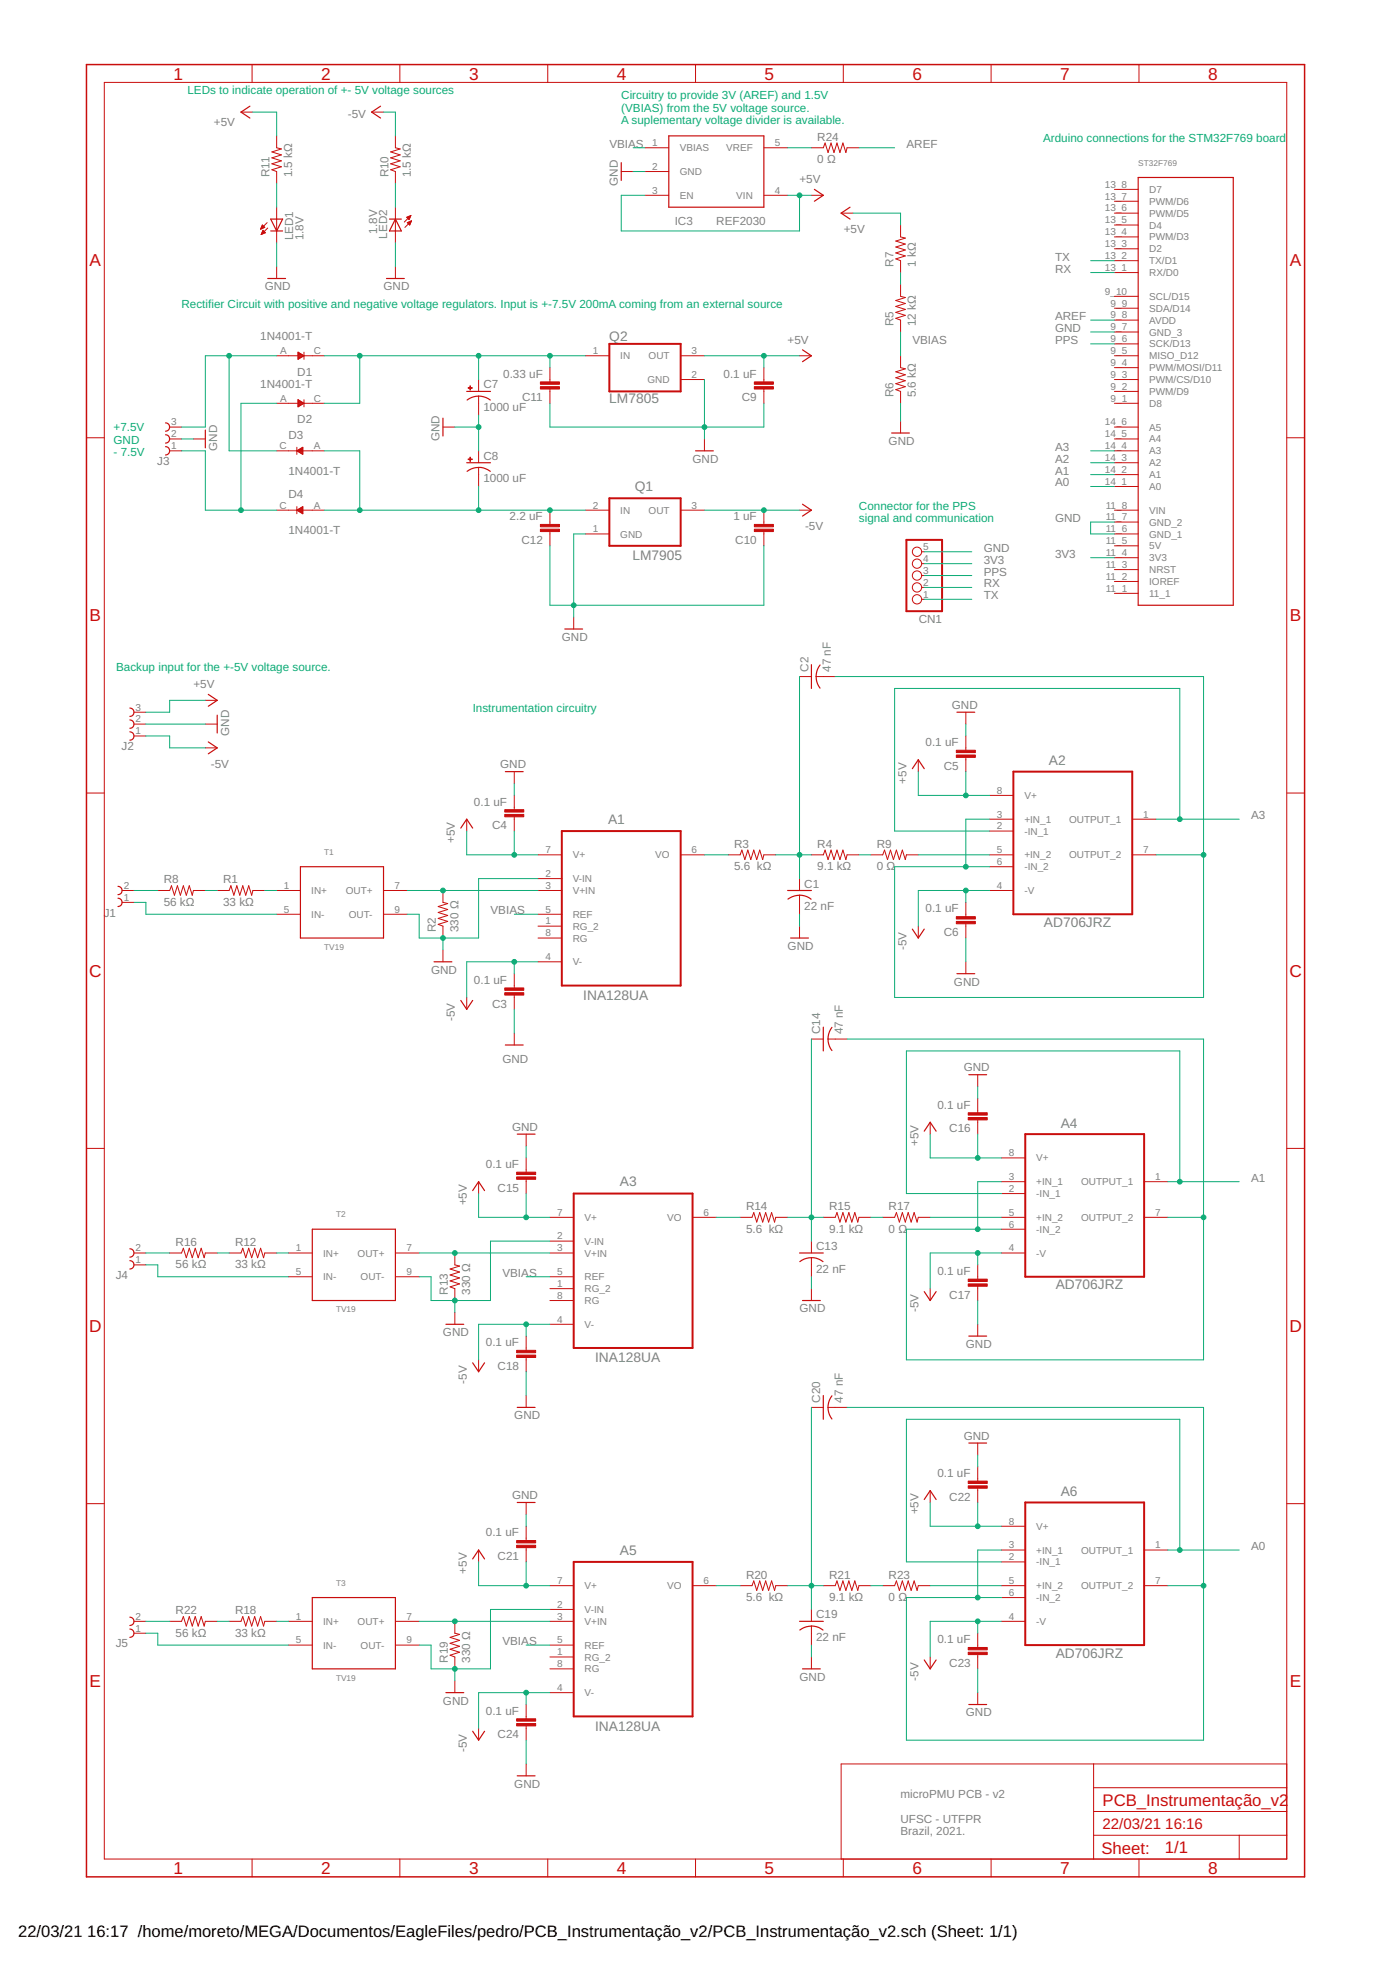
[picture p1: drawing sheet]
<svg xmlns="http://www.w3.org/2000/svg" width="297mm" height="420mm" viewBox="0 0 297 420" stroke-linecap="round" stroke-linejoin="round" font-family="sans-serif">
<g fill="none" stroke="#c90d0c" stroke-width=".21">
<path d="M22.3 17.6h252.7v379.7h-252.7zM53.9 13.8v3.8M85.4 13.8v3.8M117.1 13.8v3.8M148.6 13.8v3.8M180.2 13.8v3.8M211.8 13.8v3.8M243.4 13.8v3.8M51.5 24h2.5M59.1 29v2.6l1 .2-2 .7 2 .6-2 .6 2 .7-2 .6 2 .6-2 .7 1 .4v2.5M79.4 24h2.6M84.5 29v2.6l1 .2-2 .7 2 .6-2 .6 2 .7-2 .6 2 .6-2 .7 1 .4v2.5"/>
<path d="M132.8 36.7h2.5M137.8 31.6h5.1M137.8 36.7h5.1M163.2 31.6h5.1M173.4 31.6h2.5l.4-1 .7 2 .6-2 .6 2 .7-2 .6 2 .6-2 .7 2 .2-1h2.6M55.7 48.9h.2M55.8 48.8h.4M55.8 48.6h.7M55.8 50.1h.1M55.9 48.5h.6M55.9 50h.3M55.9 48.4h.5"/>
<path d="M55.9 49.8h.6M56 48.3h.3M56 49.7h.7M56 48.2h.1M56 49.6h.6M56.1 48.1l.5 .5-.9 .4zM56.1 49.5h.4M56.1 49.4h.2M56.2 49.2h.1M56.2 49.2l-.4 .9M56.2 49.2l.5 .5M56.7 49.7l-.9 .4"/>
<path d="M57.1 47.6l-1.4 1.4M57.2 48.7l-1.4 1.4M59.1 44.3v7.6M59.1 57v2.5M84.5 44.3v7.6M84.5 57v2.5M86.9 46.4l.9-.3-.4 .8zM87 46.5h.6M87 47.6l.9-.4-.4 .9zM87.1 46.6h.5M87.1 47.6h.7M87.1 46.4h.6"/>
<path d="M87.1 47.7h.6M87.2 46.7h.3M87.3 47.8h.4M87.3 46.8h.2M87.4 47.9h.2M87.4 47.4h.4M87.4 46.2h.3M87.5 48h.1M87.7 47.3h.2M87.7 46.1h.1M87.8 46.1l-1.4 1.4M87.9 47.2l-1.4 1.4"/>
<path d="M137.8 41.7h5.1M163.2 41.7h5.1M173.4 41.7h2.5M179.7 45.6h2.6M192.4 48.1v2.5l1.1 .3-2.1 .6 2.1 .7-2.1 .6 2.1 .6-2.1 .7 2.1 .6-2.1 .6 1 .4v2.6M238.1 45.6h5.1M238.1 58.3h5.1M238.1 55.7h5.1M238.1 53.2h5.1M238.1 50.6h5.1M238.1 48.1h5.1M238.1 43h5.1"/>
<path d="M238.1 40.5h5.1M59.1 76h10.2M63.7 75.3l1.3 .7-1.3 .8M63.7 75.3v1.5M63.7 76.8h.1M63.7 76.6h.2M63.7 76.5h.5M63.7 76.4h.6M63.7 76.3h.9M63.7 76.1h1M63.7 75.9h1M63.7 75.8h.9"/>
<path d="M63.7 75.7h.6M63.7 75.5h.5M63.7 75.4h.2M63.7 75.3h.1M65 75.3v1.5M117.5 78.6v3M125.1 76h5.1M145.5 76h5M163.2 78.6v3M170.9 76h2.5M192.4 60.8v2.5l1.1 .3-2.1 .6 2.1 .7-2.1 .6 2.1 .6-2.1 .7 2.1 .6-2.1 .6 1 .4v2.6M192.4 76v2.6l1.1 .2-2.1 .7 2.1 .6-2.1 .6 2.1 .7-2.1 .6 2.1 .6-2.1 .7 1 .4v2.5"/>
<path d="M238.1 76h5.1M238.1 78.6h5.1M238.1 73.5h5.1M238.1 71h5.1M238.1 68.4h5.1M238.1 65.9h5.1M238.1 63.3h5.1M18.5 93.6h3.8M36.3 96.4h2.5M36.3 93.8h2.5M36.3 91.3h2.5M41.3 93.8h2.6"/>
<path d="M59.1 86.2h10.2M59.1 96.4h4.3M63.4 96.4l1.3-.8v1.5zM63.4 95.6v1.5M63.5 96.3h1.2M63.5 96.4h1.2M63.7 85.4l1.3 .8-1.3 .8zM63.7 86.9h.1M63.7 86.8h.3M63.7 86.6h.5M63.7 86.5h.7M63.7 86.4h.9"/>
<path d="M63.7 86.3h1.1M63.7 86h1M63.7 85.9h.8M63.7 85.8h.6M63.7 85.7h.4M63.7 85.6h.2M63.7 85.4h.1M63.7 96.2h1M63.7 96.5h1M63.9 96.1h.8M63.9 96.6h.8M64.1 95.9h.6"/>
<path d="M64.1 96.8h.6M64.3 95.8h.4M64.3 96.9h.4M64.5 95.7h.2M64.5 97h.2M64.7 96.4h4.6M65 85.4v1.6M94.7 91.3h2.5M102.3 81.1v2.6M102.3 84.7v4M102.3 96.4v2.5M102.3 99.9v4.1"/>
<path d="M117.5 83.1v3.1M145.5 81.1h5M150.5 93.8v2.6M163.2 83.1v3.1M192.4 90v2.5M238.1 86.2h5.1M238.1 96.4h5.1M238.1 93.8h5.1M238.1 91.3h5.1M238.1 81.1h5.1M238.1 98.9h5.1M238.1 83.7h5.1"/>
<path d="M275 93.6h3.8M59.1 109h4.3M63.4 109l1.3-.7v1.5M63.4 108.3v1.5M63.4 109l1.3 .8M63.5 109.1h1.2M63.6 108.9h1.1M63.7 109.2h1M63.8 108.8h.9M63.9 109.3h.8M64 108.7h.7M64.1 109.4h.6"/>
<path d="M64.2 108.6h.5M64.3 109.6h.4M64.4 108.5h.3M64.5 109.7h.2M64.6 108.4h.1M64.7 109.8h.1M64.7 109h4.6M117.5 109v3.1M117.5 113.6v3M125.1 109h5.1M125.1 114.1h5.1M145.5 109h5"/>
<path d="M163.2 109v3.1M163.2 113.6v3M170.9 109h2.5M197 117.9h.5M238.1 109h5.1M238.1 114.1h5.1M238.1 119.2h5.1M238.1 116.6h5.1M238.1 111.6h5.1M238.1 104h5.1M238.1 101.4h5.1M122.6 131.9v2.5"/>
<path d="M197 128.1h.5M197 125.5h.5M197 123h.5M197 120.5h.5M238.1 126.8h5.1M238.1 124.3h5.1M238.1 121.7h5.1M28.6 154.7h2.6M28.6 157.3h2.6M28.6 152.2h2.6M43.9 159.8h2.5M43.9 149.7h2.5"/>
<path d="M43.9 154.7h2.5M170.9 144.6h2.5M174.4 144.6h4.1M206.4 152.2v2.5M206.4 157.3v3M18.5 169.5h3.8M99.7 175.1v2.5M109.9 164.9v2.5M109.9 170v3M109.9 174.6v3M196.2 162.4v2.5M206.4 161.9v3"/>
<path d="M211.5 170h5.1M211.5 175.1h5.1M211.5 177.6h5.1M242 175.1h5M275 169.5h3.8M26.1 190.3h2.5M26.1 192.8h2.5M33.7 190.3h2.6l.3-1 .7 2 .6-2 .6 2 .7-2 .6 2 .6-2 .7 2 .2-1h2.6M46.4 190.3h2.6l.3-1 .7 2 .6-2 .6 2 .7-2 .6 2 .6-2 .7 2 .2-1h2.6M59.1 190.3h5.1M59.1 195.4h5.1M82 190.3h5"/>
<path d="M82 195.4h5M94.7 190.3v2.5l1 .3-2.1 .6 2.1 .7-2.1 .6 2.1 .6-2.1 .7 2.1 .6-2.1 .6 1.1 .4v2.6M115 190.3h5.1M115 195.4h5.1M115 182.7h5.1M115 187.8h5.1M115 197.9h5.1M145.5 182.7h5M155.6 182.7h2.6l.3-1 .7 2 .6-2 .6 2 .7-2 .6 2 .6-2 .7 2 .2-1h2.6M170.9 187.8v2.5M170.9 191.3v4.1M170.9 197.9v2.6"/>
<path d="M173.4 182.7h2.5l.4-1 .7 2 .6-2 .6 2 .7-2 .6 2 .6-2 .7 2 .2-1h2.6M186.1 182.7h2.5l.4-1 .7 2 .6-2 .6 2 .7-2 .6 2 .6-2 .7 2 .2-1h2.5M196.2 197.9v2.6M206.4 192.8v3.1M206.4 197.4v3.1M211.5 190.3h5.1M211.5 182.7h5.1M211.5 185.2h5.1M242 182.7h5M94.7 203v2.5M99.7 213.2v2.5M109.9 208.1v3"/>
<path d="M109.9 212.7v3M115 200.5h5.1M115 205.5h5.1M206.4 205.5v2.6M109.9 220.8v2.5M173.4 222.1h2.5M177 222.1h4M198.8 239.8v2.6M208.9 229.7v2.5M208.9 234.8v3M208.9 239.3v3.1M18.5 245.4h3.8"/>
<path d="M102.3 252.5v2.6M112.4 242.4v2.5M112.4 247.5v3M112.4 252v3.1M214 247.5h5.1M214 252.5h5.1M214 255.1h5.1M244.5 252.5h5.1M275 245.4h3.8M28.6 267.8h2.6M28.6 270.3h2.6M36.3 267.8h2.5l.4-1 .6 2 .6-2 .7 2 .6-2 .7 2 .6-2 .6 2 .3-1h2.5"/>
<path d="M49 267.8h2.5l.4-1 .6 2 .6-2 .7 2 .6-2 .7 2 .6-2 .6 2 .3-1h2.5M61.7 267.8h5M61.7 272.9h5M84.5 267.8h5.1M84.5 272.9h5.1M97.2 267.8v2.5l1 .3-2 .6 2 .6-2 .7 2 .6-2 .6 2 .7-2 .6 1 .4v2.5M117.5 267.8h5.1M117.5 272.9h5.1M117.5 260.2h5.1M117.5 265.2h5.1M117.5 275.4h5.1M117.5 277.9h5.1"/>
<path d="M148 260.2h5.1M158.2 260.2h2.5l.4-1.1 .6 2.1 .6-2.1 .7 2.1 .6-2.1 .7 2.1 .6-2.1 .6 2.1 .3-1h2.5M173.4 265.2v2.6M173.4 268.8v4.1M173.4 275.4v2.5M175.9 260.2h2.6l.4-1.1 .6 2.1 .6-2.1 .7 2.1 .6-2.1 .6 2.1 .7-2.1 .6 2.1 .3-1h2.5M188.6 260.2h2.6l.4-1.1 .6 2.1 .6-2.1 .7 2.1 .6-2.1 .6 2.1 .6-2.1 .7 2.1 .2-1h2.6M198.8 275.4v2.5M208.9 270.3v3.1M208.9 274.9v3M214 267.8h5.1M214 260.2h5.1"/>
<path d="M214 262.7h5.1M244.5 260.2h5.1M97.2 280.5v2.5M102.3 290.6v2.6M112.4 285.5v3.1M112.4 290.1v3.1M112.4 298.2v2.6M117.5 283h5.1M208.9 283v2.5M173.4 300.8h2.5M177 300.8h4M198.8 318.6v2.5"/>
<path d="M208.9 308.4v2.5M208.9 313.5v3M208.9 318.1v3M18.5 321.4h3.8M102.3 331.3v2.5M112.4 321.1v2.5M112.4 326.2v3M112.4 330.8v3M117.5 338.9h5.1M148 338.9h5.1M158.2 338.9h2.5l.4-1 .6 2 .6-2 .7 2 .6-2 .7 2 .6-2 .6 2 .3-1h2.5M175.9 338.9h2.6l.4-1 .6 2 .6-2 .7 2 .6-2 .6 2 .7-2 .6 2 .3-1h2.5"/>
<path d="M188.6 338.9h2.6l.4-1 .6 2 .6-2 .7 2 .6-2 .6 2 .6-2 .7 2 .2-1h2.6M214 338.9h5.1M214 326.2h5.1M214 331.3h5.1M214 333.8h5.1M244.5 338.9h5.1M244.5 331.3h5.1M275 321.4h3.8M28.6 346.5h2.6M28.6 349h2.6M36.3 346.5h2.5l.4-1 .6 2 .6-2 .7 2 .6-2 .7 2 .6-2 .6 2 .3-1h2.5M49 346.5h2.5l.4-1 .6 2 .6-2 .7 2 .6-2 .7 2 .6-2 .6 2 .3-1h2.5"/>
<path d="M61.7 346.5h5M61.7 351.6h5M84.5 346.5h5.1M84.5 351.6h5.1M97.2 346.5v2.5l1 .3-2 .6 2 .7-2 .6 2 .6-2 .7 2 .6-2 .6 1 .4v2.6M97.2 359.2v2.5M117.5 346.5h5.1M117.5 351.6h5.1M117.5 344h5.1M117.5 354.1h5.1M117.5 356.7h5.1M173.4 344v2.5"/>
<path d="M173.4 347.5v4.1M173.4 354.1v2.6M198.8 354.1v2.6M208.9 349v3.1M208.9 353.6v3.1M214 346.5h5.1M214 341.4h5.1M102.3 369.4v2.5M112.4 364.3v3M112.4 368.9v3M112.4 377v2.5M117.5 361.7h5.1"/>
<path d="M208.9 361.7v2.6M233.7 377v20.3M275 377h-95.3v20.3M53.9 397.3v3.8M85.4 397.3v3.8M117.1 397.3v3.8M148.6 397.3v3.8M180.2 397.3v3.8M211.8 397.3v3.8M233.7 392.2h41.3M233.7 387.1h41.3M233.7 382.1h41.3"/>
<path d="M243.4 397.3v3.8M264.8 392.2v5.1"/>
<circle cx="196" cy="117.9" r=".99"/>
<circle cx="196" cy="120.5" r=".99"/>
<circle cx="196" cy="125.5" r=".99"/>
<circle cx="196" cy="123" r=".99"/>
<circle cx="196" cy="128.1" r=".99"/>
</g>
<g fill="none" stroke="#c90d0c" stroke-width=".25">
<path d="M53.4 22.7l-1.9 1.3 1.9 1.2M81.3 22.7l-1.9 1.3 1.9 1.2M132.8 34.8v3.8M142.9 29h20.3v15.3h-20.3zM243.2 37.9h20.3v91.4h-20.3zM57.2 59.5h3.8M57.8 46.8h2.6l-1.3 2.6zM57.8 49.4h2.6M82.6 59.5h3.8M83.2 46.8h2.6M84.5 46.8l1.3 2.6h-2.6zM174 40.5l1.9 1.2-1.9 1.3"/>
<path d="M181.7 44.3l-2 1.3 2 1.2M171.5 74.8l1.9 1.2-1.9 1.3M35.4 95.5a.89 .89 0 0 1 .8 .9 .89 .89 0 0 1-.8 .8M35.4 92.9a.89 .89 0 0 1 .8 .9 .89 .89 0 0 1-.8 .9M35.4 90.4a.89 .89 0 0 1 .8 .9 .89 .89 0 0 1-.8 .9M43.9 91.9v3.8M94.7 89.4v3.8M99.7 98.9h5.1M99.7 83.7h5.1M102.3 84.6l1.5 .4 1 .5M102.3 84.7l-1.6 .3-.9 .5M148.6 96.4h3.8"/>
<path d="M190.5 92.5h3.8M99.8 100.7a4 4 0 0 1 5 0M171.5 107.8l1.9 1.2-1.9 1.3M120.7 134.4h3.8M27.7 156.4a.89 .89 0 0 1 .9 .9 .89 .89 0 0 1-.9 .9M27.7 153.9a.89 .89 0 0 1 .9 .8 .89 .89 0 0 1-.9 .9M27.7 151.3a.89 .89 0 0 1 .9 .9 .89 .89 0 0 1-.9 .9M44.5 158.6l1.9 1.2-1.9 1.3M44.5 148.4l1.9 1.3-1.9 1.2M46.4 152.8v3.9M173.4 142v5.1M174.4 144.6l.3 1.6 .5 .9"/>
<path d="M175.2 142.1l-.5 .9-.3 1.6M204.5 152.2h3.8M98.5 177l1.2-1.9 1.3 1.9M108 164.9h3.8M195 164.3l1.2-1.9 1.3 1.9M25.2 192a.89 .89 0 0 1 .9 .8 .89 .89 0 0 1-.9 .9M25.2 189.4a.89 .89 0 0 1 .9 .9 .89 .89 0 0 1-.9 .9M64.2 185.2h17.8v15.3h-17.8zM168.3 190.3h5.1M168.4 192.2a4 4 0 0 1 4.9 0M195 198.6l1.2 1.9 1.3-1.9M92.8 205.5h3.8"/>
<path d="M98.5 213.8l1.2 1.9 1.3-1.9M169 200.5h3.8M175.9 219.5v5.1M177.8 219.6a4 4 0 0 0 0 4.9M204.5 208.1h3.8M108 223.3h3.8M207 229.7h3.8M101 254.4l1.3-1.9 1.2 1.9M110.5 242.4h3.8M197.5 241.7l1.3-1.9 1.2 1.9M27.7 269.4a.89 .89 0 0 1 .9 .9 .89 .89 0 0 1-.9 .9M27.7 266.9a.89 .89 0 0 1 .9 .9 .89 .89 0 0 1-.9 .9"/>
<path d="M66.7 262.7h17.8v15.2h-17.8zM170.9 267.8h5M170.9 269.6a4 4 0 0 1 5 0M171.5 277.9h3.8M197.5 276l1.3 1.9 1.2-1.9M95.3 283h3.8M101 291.3l1.3 1.9 1.2-1.9M175.9 298.2v5.1M177.8 298.3a4 4 0 0 0 0 5M207 285.5h3.8M110.5 300.8h3.8M207 308.4h3.8"/>
<path d="M101 333.2l1.3-1.9 1.2 1.9M110.5 321.1h3.8M197.5 320.5l1.3-1.9 1.2 1.9M27.7 348.1a.89 .89 0 0 1 .9 .9 .89 .89 0 0 1-.9 .9M27.7 345.6a.89 .89 0 0 1 .9 .9 .89 .89 0 0 1-.9 .9M66.7 341.4h17.8v15.3h-17.8zM170.9 346.5h5M171.5 356.7h3.8M173.4 347.5l1.6 .3 .9 .6M173.4 347.5l-1.6 .3-.9 .6M197.5 354.8l1.3 1.9 1.2-1.9M95.3 361.7h3.8"/>
<path d="M101 370l1.3 1.9 1.2-1.9M110.5 379.5h3.8M207 364.3h3.8"/>
</g>
<path d="M130.2 73.5h15.3v10.2h-15.3zM130.2 106.5h15.3v10.1h-15.3zM193.7 115.4h7.6v15.2h-7.6zM120.1 177.6h25.4v33h-25.4zM216.6 164.9h25.4v30.5h-25.4zM122.6 255.1h25.4v33h-25.4zM219.1 242.4h25.4v30.5h-25.4zM122.6 333.8h25.4v33h-25.4zM219.1 321.1h25.4v30.5h-25.4z" fill="none" stroke="#c90d0c" stroke-width=".42"/>
<g fill="#c90d0c" stroke="#c90d0c" stroke-width=".21">
<path d="M107.9 173h4v.5h-4z"/>
<path d="M107.9 174.1h4v.5h-4z"/>
<path d="M204.4 160.3h4v.5h-4z"/>
<path d="M204.4 161.4h4v.5h-4z"/>
<path d="M204.4 195.9h4v.5h-4z"/>
<path d="M204.4 196.9h4v.5h-4z"/>
<path d="M161.2 81.6h4.1v.5h-4.1z"/>
<path d="M161.2 82.6h4.1v.5h-4.1z"/>
<path d="M161.2 112.1h4.1v.5h-4.1z"/>
<path d="M161.2 113.1h4.1v.5h-4.1z"/>
<path d="M115.5 81.6h4v.5h-4z"/>
<path d="M115.5 82.6h4v.5h-4z"/>
<path d="M115.5 112.1h4v.5h-4z"/>
<path d="M115.5 113.1h4v.5h-4z"/>
<path d="M107.9 211.1h4v.5h-4z"/>
<path d="M107.9 212.2h4v.5h-4z"/>
<path d="M110.4 250.5h4.1v.5h-4.1z"/>
<path d="M110.4 251.5h4.1v.5h-4.1z"/>
<path d="M206.9 237.8h4.1v.5h-4.1z"/>
<path d="M206.9 238.8h4.1v.5h-4.1z"/>
<path d="M206.9 273.4h4.1v.5h-4.1z"/>
<path d="M206.9 274.4h4.1v.5h-4.1z"/>
<path d="M110.4 288.6h4.1v.5h-4.1z"/>
<path d="M110.4 289.6h4.1v.5h-4.1z"/>
<path d="M110.4 329.2h4.1v.5h-4.1z"/>
<path d="M110.4 330.2h4.1v.6h-4.1z"/>
<path d="M206.9 316.5h4.1v.5h-4.1z"/>
<path d="M206.9 317.5h4.1v.6h-4.1z"/>
<path d="M206.9 352.1h4.1v.5h-4.1z"/>
<path d="M206.9 353.1h4.1v.5h-4.1z"/>
<path d="M110.4 367.3h4.1v.5h-4.1z"/>
<path d="M110.4 368.3h4.1v.6h-4.1z"/>
<path d="M100 98.1h.9v.1h-.9z"/>
<path d="M100.4 97.7h.1v.9h-.1z"/>
<path d="M100 82.8h.9v.2h-.9z"/>
<path d="M100.4 82.5h.1v.9h-.1z"/>
</g>
<path d="M18.5 13.8h260.3v387.3h-260.3z" fill="none" stroke="#c90d0c" stroke-width=".32"/>
<g fill="none" stroke="#0dab76" stroke-width=".21">
<path d="M54 24h5.1v5M59.1 39.2v5.1M82 24h2.5v5M84.5 39.2v5.1M135.3 36.7h2.5M135.3 31.6h2.5M168.3 31.6h5.1M183.6 31.6h7.6M59.1 51.9v5.1M84.5 51.9v5.1M137.8 41.7h-5v7.7h38.1v-7.7M168.3 41.7h5.1"/>
<path d="M182.3 45.6h10.1v2.5M192.4 58.3v2.5M233.1 58.3h5M233.1 55.7h5M49 76v20.4h10.1M59.1 76h-15.2v15.3h-5.1M69.3 76h55.8M76.9 76v10.2h-7.6M102.3 76v5.1M117.5 76v2.6M150.5 76h20.4M163.2 76v2.6"/>
<path d="M192.4 71v5M233.1 71h5M233.1 68.4h5M233.1 73.5h5M38.8 93.8h2.5M38.8 96.4h5.1v12.6h15.2M59.1 86.2h-7.6v22.8M69.3 96.4h7.6v12.6M97.2 91.3h5.1M102.3 88.7v7.7M117.5 86.2v5.1h45.7v-5.1M150.5 81.1v12.7"/>
<path d="M192.4 86.2v3.8M233.1 96.4h5M233.1 98.9h5M69.3 109h55.8M102.3 104v5M117.5 116.6v12.7h45.7v-12.7M125.1 114.1h-2.5v17.8M150.5 109h20.4M197.5 117.9h10.2M233.1 101.4h5M233.1 119.2h5M233.1 104h5"/>
<path d="M238.1 111.6h-5v2.5h5M197.5 125.5h10.2M197.5 128.1h10.2M197.5 123h10.2M197.5 120.5h10.2M31.2 154.7h12.7M31.2 157.3h5.1v2.5h7.6M43.9 149.7h-7.6v2.5h-5.1M170.9 144.6v43.2M178.5 144.6h78.7v68.6h-66v-28h20.3M206.4 154.7v2.6M99.7 177.6v5.1h15.3"/>
<path d="M109.9 167.4v2.6M109.9 177.6v5.1M196.2 164.9v5.1h15.3M206.4 164.9v5.1M211.5 175.1h-5.1v10.1M247 175.1h17.8M252.1 175.1v-28h-60.9v30.5h20.3M28.6 190.3h5.1M28.6 192.8h2.6v2.6h27.9M43.9 190.3h2.5M56.6 190.3h2.5M87 190.3h28"/>
<path d="M109.9 195.4h5.1M115 187.8h-12.7v12.7h-12.7v-5.1h-2.6M150.5 182.7h5.1M165.8 182.7h7.6M170.9 195.4v2.5M183.6 182.7h2.5M196.2 182.7h15.3M206.4 190.3v2.5M211.5 190.3h-15.3v7.6M247 182.7h10.2M94.7 200.5v2.5M109.9 205.5v2.6"/>
<path d="M109.9 215.7v5.1M115 205.5h-15.3v7.7M206.4 200.5v5M173.4 222.1v43.1M181 222.1h76.2v68.5h-63.5v-27.9h20.3M208.9 232.2v2.6M102.3 255.1v5.1h15.2M112.4 244.9v2.6M112.4 255.1v5.1M198.8 242.4v5.1h15.2M208.9 242.4v5.1M214 252.5h-5.1v10.2"/>
<path d="M249.6 252.5h15.2M252.1 252.5v-27.9h-58.4v30.5h20.3M31.2 270.3h2.5v2.6h28M31.2 267.8h5.1M46.4 267.8h2.6M59.1 267.8h2.6M89.6 267.8h27.9M97.2 277.9v2.6M112.4 272.9h5.1M117.5 265.2h-12.7v12.7h-12.7v-5h-2.5M153.1 260.2h5.1M168.3 260.2h7.6"/>
<path d="M173.4 272.9v2.5M186.1 260.2h2.5M198.8 260.2h15.2M208.9 267.8v2.5M208.9 277.9v5.1M214 267.8h-15.2v7.6M249.6 260.2h7.6M112.4 283v2.5M112.4 293.2v5M117.5 283h-15.2v7.6M173.4 300.8v43.2M181 300.8h76.2v71.1h-63.5v-30.5h20.3"/>
<path d="M208.9 310.9v2.6M102.3 333.8v5.1h15.2M112.4 323.6v2.6M112.4 333.8v5.1M153.1 338.9h5.1M168.3 338.9h7.6M186.1 338.9h2.5M198.8 321.1v5.1h15.2M198.8 338.9h15.2M208.9 321.1v5.1M214 331.3h-5.1v10.1M249.6 338.9h7.6"/>
<path d="M249.6 331.3h15.2M252.1 331.3v-28h-58.4v30.5h20.3M31.2 349h2.5v2.6h28M31.2 346.5h5.1M46.4 346.5h2.6M59.1 346.5h2.6M89.6 346.5h27.9M97.2 356.7v2.5M112.4 351.6h5.1M117.5 344h-12.7v12.7h-12.7v-5.1h-2.5M173.4 351.6v2.5M208.9 346.5v2.5"/>
<path d="M208.9 356.7v5M214 346.5h-15.2v7.6M112.4 361.7v2.6M112.4 371.9v5.1M117.5 361.7h-15.2v7.7"/>
</g>
<g fill="#0dab76" stroke="#0dab76" stroke-width=".21">
<circle cx="94.7" cy="200.5" r=".51"/>
<circle cx="102.3" cy="91.3" r=".51"/>
<circle cx="97.2" cy="277.9" r=".51"/>
<circle cx="97.2" cy="356.7" r=".51"/>
<circle cx="122.6" cy="129.3" r=".51"/>
<circle cx="150.5" cy="91.3" r=".51"/>
<circle cx="94.7" cy="190.3" r=".51"/>
<circle cx="170.9" cy="182.7" r=".51"/>
<circle cx="109.9" cy="182.7" r=".51"/>
<circle cx="206.4" cy="170" r=".51"/>
<circle cx="163.2" cy="76" r=".51"/>
<circle cx="170.9" cy="41.7" r=".51"/>
<circle cx="112.4" cy="260.2" r=".51"/>
<circle cx="208.9" cy="247.5" r=".51"/>
<circle cx="112.4" cy="338.9" r=".51"/>
<circle cx="208.9" cy="326.2" r=".51"/>
<circle cx="206.4" cy="190.3" r=".51"/>
<circle cx="109.9" cy="205.5" r=".51"/>
<circle cx="208.9" cy="267.8" r=".51"/>
<circle cx="112.4" cy="283" r=".51"/>
<circle cx="208.9" cy="346.5" r=".51"/>
<circle cx="112.4" cy="361.7" r=".51"/>
<circle cx="163.2" cy="109" r=".51"/>
<circle cx="76.9" cy="76" r=".51"/>
<circle cx="102.3" cy="76" r=".51"/>
<circle cx="117.5" cy="76" r=".51"/>
<circle cx="76.9" cy="109" r=".51"/>
<circle cx="102.3" cy="109" r=".51"/>
<circle cx="117.5" cy="109" r=".51"/>
<circle cx="51.5" cy="109" r=".51"/>
<circle cx="49" cy="76" r=".51"/>
<circle cx="252.1" cy="252.5" r=".51"/>
<circle cx="252.1" cy="175.1" r=".51"/>
<circle cx="97.2" cy="267.8" r=".51"/>
<circle cx="173.4" cy="260.2" r=".51"/>
<circle cx="97.2" cy="346.5" r=".51"/>
<circle cx="173.4" cy="338.9" r=".51"/>
<circle cx="257.2" cy="338.9" r=".51"/>
<circle cx="208.9" cy="341.4" r=".51"/>
<circle cx="208.9" cy="262.7" r=".51"/>
<circle cx="257.2" cy="260.2" r=".51"/>
<circle cx="257.2" cy="182.7" r=".51"/>
<circle cx="206.4" cy="185.2" r=".51"/>
<circle cx="252.1" cy="331.3" r=".51"/>
</g>
<g font-size="3.7" fill="#c90d0c">
<text x="37.1" y="17">1</text>
<text x="68.6" y="17">2</text>
<text x="100.2" y="17">3</text>
<text x="131.8" y="17">4</text>
<text x="163.4" y="17">5</text>
<text x="195" y="17">6</text>
<text x="226.6" y="17">7</text>
<text x="258.2" y="17">8</text>
<text x="19.2" y="56.9">A</text>
<text x="275.6" y="56.9">A</text>
<text x="19.2" y="132.8">B</text>
<text x="275.6" y="132.8">B</text>
<text x="19" y="208.7">C</text>
<text x="275.5" y="208.7">C</text>
<text x="19" y="284.7">D</text>
<text x="275.5" y="284.7">D</text>
<text x="19.2" y="360.6">E</text>
<text x="275.6" y="360.6">E</text>
<text x="37.1" y="400.5">1</text>
<text x="68.6" y="400.5">2</text>
<text x="100.2" y="400.5">3</text>
<text x="131.8" y="400.5">4</text>
<text x="163.4" y="400.5">5</text>
<text x="195" y="400.5">6</text>
<text x="226.6" y="400.5">7</text>
<text x="258.2" y="400.5">8</text>
</g>
<g font-size="3.6" fill="#c90d0c">
<text x="235.6" y="385.9">PCB_Instrumentação_v2</text>
<text x="235.4" y="396.2">Sheet:</text>
<text x="248.9" y="396">1/1</text>
</g>
<g font-size="3.5">
<text x="3.9" y="413.9">22/03/21</text>
<text x="18.6" y="413.9">16:17 /home/moreto/MEGA/Documentos/EagleFiles/pedro/PCB_Instrumentação_v2/PCB_Instrumentação_v2.sch (Sheet: 1/1)</text>
</g>
<g font-size="3.2" fill="#c90d0c">
<text x="235.6" y="390.9">22/03/21</text>
<text x="249" y="390.9">16:16</text>
</g>
<g font-size="2.9" fill="#808080">
<text x="130.2" y="72.8">Q2</text>
<text x="130.2" y="86.2">LM7805</text>
<text x="135.6" y="105">Q1</text>
<text x="135.2" y="119.6">LM7905</text>
<text x="224.1" y="163.5">A2</text>
<text x="129.9" y="176.1">A1</text>
<text x="223.1" y="198.1">AD706JRZ</text>
<text x="124.6" y="213.6">INA128UA</text>
<text x="226.7" y="241">A4</text>
<text x="132.5" y="253.5">A3</text>
<text x="225.6" y="275.5">AD706JRZ</text>
<text x="127.2" y="291.1">INA128UA</text>
<text x="226.7" y="319.7">A6</text>
<text x="132.5" y="332.3">A5</text>
<text x="225.6" y="354.3">AD706JRZ</text>
<text x="127.2" y="369.8">INA128UA</text>
</g>
<g font-size="2.5" fill="#0dab76">
<text x="40.1" y="20.2">LEDs to indicate operation of +- 5V voltage sources</text>
<text x="132.8" y="21.2">Circuitry to provide 3V (AREF) and 1.5V</text>
<text x="132.8" y="23.8">(VBIAS) from the 5V voltage source.</text>
<text x="132.8" y="26.5">A suplementary voltage divider is available.</text>
<text x="222.9" y="30.3">Arduino connections for the STM32F769 board</text>
<text x="38.8" y="65.9">Rectifier Circuit with positive and negative voltage regulators. Input is +-7.5V 200mA coming from an external source</text>
<text x="24.3" y="92.1">+7.5V</text>
<text x="24.3" y="94.8">GND</text>
<text x="24.3" y="97.5">- 7.5V</text>
<text x="183.5" y="108.9">Connector for the PPS</text>
<text x="183.5" y="111.6">signal and communication</text>
<text x="24.8" y="143.3">Backup input for the +-5V voltage source.</text>
<text x="101" y="152.2">Instrumentation circuitry</text>
</g>
<g font-size="2.5" fill="#808080">
<text x="45.7" y="27">+5V</text>
<text x="74.3" y="25.2">-5V</text>
<text x="130.2" y="31.6">VBIAS</text>
<text x="174.7" y="34.9">0 Ω</text>
<text x="174.7" y="30.1">R24</text>
<text x="193.7" y="31.6">AREF</text>
<text x="57.6" y="37.9" transform="rotate(-90 57.6 37.9)">R11</text>
<text x="62.4" y="37.9" transform="rotate(-90 62.4 37.9)">1.5 kΩ</text>
<text x="83" y="37.9" transform="rotate(-90 83 37.9)">R10</text>
<text x="87.8" y="37.9" transform="rotate(-90 87.8 37.9)">1.5 kΩ</text>
<text x="132" y="39.7" transform="rotate(-90 132 39.7)">GND</text>
<text x="170.9" y="39.2">+5V</text>
<text x="62.7" y="51.4" transform="rotate(-90 62.7 51.4)">LED1</text>
<text x="64.8" y="51.4" transform="rotate(-90 64.8 51.4)">1.8V</text>
<text x="80.6" y="49.9" transform="rotate(-90 80.6 49.9)">1.8V</text>
<text x="82.7" y="51" transform="rotate(-90 82.7 51)">LED2</text>
<text x="144.2" y="48.1">IC3</text>
<text x="153.1" y="48.1">REF2030</text>
<text x="180.3" y="49.9">+5V</text>
<text x="190.9" y="57" transform="rotate(-90 190.9 57)">R7</text>
<text x="195.7" y="57" transform="rotate(-90 195.7 57)">1 kΩ</text>
<text x="225.5" y="58.2">RX</text>
<text x="225.5" y="55.7">TX</text>
<text x="56.6" y="62.1">GND</text>
<text x="82" y="62.1">GND</text>
<text x="190.9" y="69.7" transform="rotate(-90 190.9 69.7)">R5</text>
<text x="195.7" y="69.7" transform="rotate(-90 195.7 69.7)">12 kΩ</text>
<text x="225.5" y="70.9">GND</text>
<text x="225.5" y="68.4">AREF</text>
<text x="55.6" y="72.7">1N4001-T</text>
<text x="168.3" y="73.5">+5V</text>
<text x="195" y="73.5">VBIAS</text>
<text x="225.5" y="73.5">PPS</text>
<text x="55.6" y="82.9">1N4001-T</text>
<text x="63.5" y="80.3">D1</text>
<text x="103.3" y="83">C7</text>
<text x="107.5" y="80.7">0.33 uF</text>
<text x="154.6" y="80.7">0.1 uF</text>
<text x="103.3" y="87.8">1000 uF</text>
<text x="111.6" y="85.8">C11</text>
<text x="158.5" y="85.8">C9</text>
<text x="190.9" y="84.9" transform="rotate(-90 190.9 84.9)">R6</text>
<text x="195.7" y="84.9" transform="rotate(-90 195.7 84.9)">5.6 kΩ</text>
<text x="61.6" y="93.8">D3</text>
<text x="63.5" y="90.5">D2</text>
<text x="93.9" y="94.3" transform="rotate(-90 93.9 94.3)">GND</text>
<text x="189.9" y="95.1">GND</text>
<text x="33.6" y="99.4">J3</text>
<text x="46.4" y="96.3" transform="rotate(-90 46.4 96.3)">GND</text>
<text x="61.6" y="101.4">1N4001-T</text>
<text x="103.3" y="98.2">C8</text>
<text x="148" y="98.9">GND</text>
<text x="225.5" y="101.4">A1</text>
<text x="225.5" y="96.3">A3</text>
<text x="225.5" y="98.9">A2</text>
<text x="61.6" y="106.5">D4</text>
<text x="103.3" y="103.1">1000 uF</text>
<text x="225.5" y="104">A0</text>
<text x="108.9" y="111.2">2.2 uF</text>
<text x="156.7" y="111.2">1 uF</text>
<text x="172" y="113.4">-5V</text>
<text x="225.5" y="111.6">GND</text>
<text x="61.6" y="114.1">1N4001-T</text>
<text x="111.4" y="116.3">C12</text>
<text x="157.1" y="116.3">C10</text>
<text x="210.2" y="117.9">GND</text>
<text x="225.5" y="119.2">3V3</text>
<text x="210.2" y="125.5">RX</text>
<text x="210.2" y="123">PPS</text>
<text x="210.2" y="120.5">3V3</text>
<text x="210.2" y="128.1">TX</text>
<text x="120.1" y="137">GND</text>
<text x="196.3" y="133">CN1</text>
<text x="172.8" y="143.6" transform="rotate(-90 172.8 143.6)">C2</text>
<text x="177.6" y="143.6" transform="rotate(-90 177.6 143.6)">47 nF</text>
<text x="41.3" y="147.1">+5V</text>
<text x="203.4" y="151.5">GND</text>
<text x="26" y="160.3">J2</text>
<text x="49" y="157.3" transform="rotate(-90 49 157.3)">GND</text>
<text x="197.8" y="159.5">0.1 uF</text>
<text x="45.1" y="164.2">-5V</text>
<text x="106.9" y="164.2">GND</text>
<text x="193.7" y="167.5" transform="rotate(-90 193.7 167.5)">+5V</text>
<text x="201.7" y="164.5">C5</text>
<text x="101.3" y="172.2">0.1 uF</text>
<text x="105.2" y="177.2">C4</text>
<text x="267.4" y="175.1">A3</text>
<text x="97.2" y="180.2" transform="rotate(-90 97.2 180.2)">+5V</text>
<text x="156.9" y="186">5.6 kΩ</text>
<text x="156.9" y="181.2">R3</text>
<text x="174.7" y="186">9.1 kΩ</text>
<text x="174.7" y="181.2">R4</text>
<text x="187.4" y="186">0 Ω</text>
<text x="187.4" y="181.2">R9</text>
<text x="35" y="188.8">R8</text>
<text x="47.7" y="188.8">R1</text>
<text x="171.9" y="189.7">C1</text>
<text x="22.2" y="195.9">J1</text>
<text x="35" y="193.6">56 kΩ</text>
<text x="47.7" y="193.6">33 kΩ</text>
<text x="104.8" y="195.4">VBIAS</text>
<text x="171.9" y="194.5">22 nF</text>
<text x="197.8" y="195">0.1 uF</text>
<text x="93.2" y="199.2" transform="rotate(-90 93.2 199.2)">R2</text>
<text x="98" y="199.2" transform="rotate(-90 98 199.2)">330 Ω</text>
<text x="168.3" y="203">GND</text>
<text x="193.7" y="203" transform="rotate(-90 193.7 203)">-5V</text>
<text x="201.7" y="200.1">C6</text>
<text x="92.1" y="208.1">GND</text>
<text x="101.3" y="210.2">0.1 uF</text>
<text x="105.2" y="215.3">C3</text>
<text x="203.9" y="210.6">GND</text>
<text x="97.2" y="218.2" transform="rotate(-90 97.2 218.2)">-5V</text>
<text x="175.3" y="221" transform="rotate(-90 175.3 221)">C14</text>
<text x="180.1" y="221" transform="rotate(-90 180.1 221)">47 nF</text>
<text x="107.4" y="227.1">GND</text>
<text x="205.9" y="228.9">GND</text>
<text x="200.3" y="236.9">0.1 uF</text>
<text x="109.4" y="241.6">GND</text>
<text x="196.2" y="244.9" transform="rotate(-90 196.2 244.9)">+5V</text>
<text x="202.8" y="242">C16</text>
<text x="103.8" y="249.6">0.1 uF</text>
<text x="99.7" y="257.6" transform="rotate(-90 99.7 257.6)">+5V</text>
<text x="106.3" y="254.7">C15</text>
<text x="267.4" y="252.5">A1</text>
<text x="159.4" y="263.5">5.6 kΩ</text>
<text x="159.4" y="258.7">R14</text>
<text x="177.2" y="263.5">9.1 kΩ</text>
<text x="177.2" y="258.7">R15</text>
<text x="189.9" y="263.5">0 Ω</text>
<text x="189.9" y="258.7">R17</text>
<text x="37.5" y="266.3">R16</text>
<text x="50.2" y="266.3">R12</text>
<text x="174.4" y="267.1">C13</text>
<text x="24.7" y="273.4">J4</text>
<text x="37.5" y="271.1">56 kΩ</text>
<text x="50.2" y="271.1">33 kΩ</text>
<text x="107.4" y="272.9">VBIAS</text>
<text x="174.4" y="272">22 nF</text>
<text x="200.3" y="272.5">0.1 uF</text>
<text x="95.7" y="276.7" transform="rotate(-90 95.7 276.7)">R13</text>
<text x="100.5" y="276.7" transform="rotate(-90 100.5 276.7)">330 Ω</text>
<text x="170.9" y="280.5">GND</text>
<text x="196.2" y="280.5" transform="rotate(-90 196.2 280.5)">-5V</text>
<text x="202.8" y="277.5">C17</text>
<text x="94.7" y="285.5">GND</text>
<text x="103.8" y="287.7">0.1 uF</text>
<text x="106.3" y="292.8">C18</text>
<text x="206.4" y="288.1">GND</text>
<text x="99.7" y="295.7" transform="rotate(-90 99.7 295.7)">-5V</text>
<text x="175.3" y="299.8" transform="rotate(-90 175.3 299.8)">C20</text>
<text x="180.1" y="299.8" transform="rotate(-90 180.1 299.8)">47 nF</text>
<text x="109.9" y="303.3">GND</text>
<text x="205.9" y="307.6">GND</text>
<text x="200.3" y="315.6">0.1 uF</text>
<text x="109.4" y="320.3">GND</text>
<text x="196.2" y="323.6" transform="rotate(-90 196.2 323.6)">+5V</text>
<text x="202.8" y="320.7">C22</text>
<text x="103.8" y="328.3">0.1 uF</text>
<text x="106.3" y="333.4">C21</text>
<text x="267.4" y="331.3">A0</text>
<text x="99.7" y="336.3" transform="rotate(-90 99.7 336.3)">+5V</text>
<text x="159.4" y="337.4">R20</text>
<text x="177.2" y="337.4">R21</text>
<text x="189.9" y="337.4">R23</text>
<text x="37.5" y="345">R22</text>
<text x="50.2" y="345">R18</text>
<text x="159.4" y="342.2">5.6 kΩ</text>
<text x="174.4" y="345.9">C19</text>
<text x="177.2" y="342.2">9.1 kΩ</text>
<text x="189.9" y="342.2">0 Ω</text>
<text x="24.7" y="352.1">J5</text>
<text x="37.5" y="349.8">56 kΩ</text>
<text x="50.2" y="349.8">33 kΩ</text>
<text x="107.4" y="351.6">VBIAS</text>
<text x="174.4" y="350.7">22 nF</text>
<text x="200.3" y="351.2">0.1 uF</text>
<text x="95.7" y="355.4" transform="rotate(-90 95.7 355.4)">R19</text>
<text x="100.5" y="355.4" transform="rotate(-90 100.5 355.4)">330 Ω</text>
<text x="170.9" y="359.2">GND</text>
<text x="196.2" y="359.2" transform="rotate(-90 196.2 359.2)">-5V</text>
<text x="202.8" y="356.3">C23</text>
<text x="94.7" y="364.3">GND</text>
<text x="103.8" y="366.4">0.1 uF</text>
<text x="106.3" y="371.5">C24</text>
<text x="206.4" y="366.8">GND</text>
<text x="99.7" y="374.4" transform="rotate(-90 99.7 374.4)">-5V</text>
<text x="109.9" y="382.1">GND</text>
<text x="192.4" y="384.2">microPMU PCB - v2</text>
<text x="192.4" y="389.5">UFSC - UTFPR</text>
<text x="192.4" y="392.2">Brazil, 2021.</text>
</g>
<g font-size="2.1" fill="#808080">
<text x="139.4" y="31.2">1</text>
<text x="145.3" y="32.3">VBIAS</text>
<text x="155.2" y="32.3">VREF</text>
<text x="165.6" y="31.2">5</text>
<text x="139.4" y="36.3">2</text>
<text x="139.4" y="41.4">3</text>
<text x="145.3" y="37.4">GND</text>
<text x="165.6" y="41.4">4</text>
<text x="236.1" y="40.1">13_8</text>
<text x="245.6" y="41.2">D7</text>
<text x="145.3" y="42.5">EN</text>
<text x="157.3" y="42.5">VIN</text>
<text x="236.1" y="47.7">13_5</text>
<text x="236.1" y="45.2">13_6</text>
<text x="236.1" y="42.7">13_7</text>
<text x="245.6" y="46.3">PWM/D5</text>
<text x="245.6" y="43.8">PWM/D6</text>
<text x="236.1" y="52.8">13_3</text>
<text x="236.1" y="50.3">13_4</text>
<text x="245.6" y="53.9">D2</text>
<text x="245.6" y="51.4">PWM/D3</text>
<text x="245.6" y="48.8">D4</text>
<text x="236.1" y="57.9">13_1</text>
<text x="236.1" y="55.4">13_2</text>
<text x="245.6" y="59">RX/D0</text>
<text x="245.6" y="56.5">TX/D1</text>
<text x="236.1" y="63">9_10</text>
<text x="237.3" y="65.5">9_9</text>
<text x="245.6" y="64.1">SCL/D15</text>
<text x="237.3" y="70.6">9_7</text>
<text x="237.3" y="68">9_8</text>
<text x="245.6" y="71.7">GND_3</text>
<text x="245.6" y="69.2">AVDD</text>
<text x="245.6" y="66.6">SDA/D14</text>
<text x="59.9" y="75.7">A</text>
<text x="67.1" y="75.7">C</text>
<text x="126.7" y="75.7">1</text>
<text x="132.6" y="76.8">IN</text>
<text x="138.6" y="76.8">OUT</text>
<text x="147.8" y="75.7">3</text>
<text x="237.3" y="75.7">9_5</text>
<text x="237.3" y="73.1">9_6</text>
<text x="245.6" y="76.8">MISO_D12</text>
<text x="245.6" y="74.2">SCK/D13</text>
<text x="138.4" y="81.9">GND</text>
<text x="147.8" y="80.7">2</text>
<text x="237.3" y="83.3">9_2</text>
<text x="237.3" y="80.7">9_3</text>
<text x="237.3" y="78.2">9_4</text>
<text x="245.6" y="81.9">PWM/CS/D10</text>
<text x="245.6" y="79.3">PWM/MOSI/D11</text>
<text x="59.9" y="85.8">A</text>
<text x="67.1" y="85.8">C</text>
<text x="237.3" y="85.8">9_1</text>
<text x="245.6" y="86.9">D8</text>
<text x="245.6" y="84.4">PWM/D9</text>
<text x="36.6" y="96">1</text>
<text x="36.6" y="93.4">2</text>
<text x="36.6" y="90.9">3</text>
<text x="59.7" y="96">C</text>
<text x="67.1" y="96">A</text>
<text x="236.1" y="96">14_4</text>
<text x="236.1" y="93.4">14_5</text>
<text x="236.1" y="90.9">14_6</text>
<text x="245.6" y="94.6">A4</text>
<text x="245.6" y="92">A5</text>
<text x="236.1" y="101.1">14_2</text>
<text x="236.1" y="98.5">14_3</text>
<text x="245.6" y="99.6">A2</text>
<text x="245.6" y="97.1">A3</text>
<text x="236.1" y="103.6">14_1</text>
<text x="245.6" y="104.7">A0</text>
<text x="245.6" y="102.2">A1</text>
<text x="59.7" y="108.7">C</text>
<text x="67.1" y="108.7">A</text>
<text x="126.7" y="108.7">2</text>
<text x="126.7" y="113.8">1</text>
<text x="132.6" y="109.8">IN</text>
<text x="138.6" y="109.8">OUT</text>
<text x="147.8" y="108.7">3</text>
<text x="236.3" y="113.8">11_6</text>
<text x="236.3" y="111.2">11_7</text>
<text x="236.3" y="108.7">11_8</text>
<text x="245.6" y="112.3">GND_2</text>
<text x="245.6" y="109.8">VIN</text>
<text x="132.6" y="114.9">GND</text>
<text x="197.3" y="117.6">5</text>
<text x="236.3" y="118.8">11_4</text>
<text x="236.3" y="116.3">11_5</text>
<text x="245.6" y="120">3V3</text>
<text x="245.6" y="117.4">5V</text>
<text x="245.6" y="114.9">GND_1</text>
<text x="197.3" y="125.2">2</text>
<text x="197.3" y="122.7">3</text>
<text x="197.3" y="120.1">4</text>
<text x="236.3" y="123.9">11_2</text>
<text x="236.3" y="121.4">11_3</text>
<text x="245.6" y="125">IOREF</text>
<text x="245.6" y="122.5">NRST</text>
<text x="197.3" y="127.7">1</text>
<text x="236.3" y="126.5">11_1</text>
<text x="245.6" y="127.6">11_1</text>
<text x="29" y="154.4">2</text>
<text x="29" y="151.9">3</text>
<text x="29" y="156.9">1</text>
<text x="213" y="169.6">8</text>
<text x="218.9" y="170.8">V+</text>
<text x="213" y="174.7">3</text>
<text x="213" y="177.3">2</text>
<text x="218.9" y="175.8">+IN_1</text>
<text x="218.9" y="178.4">-IN_1</text>
<text x="228.5" y="175.8">OUTPUT_1</text>
<text x="244.3" y="174.7">1</text>
<text x="116.5" y="182.3">7</text>
<text x="122.4" y="183.5">V+</text>
<text x="140" y="183.5">VO</text>
<text x="147.8" y="182.3">6</text>
<text x="213" y="182.3">5</text>
<text x="213" y="184.9">6</text>
<text x="218.9" y="183.5">+IN_2</text>
<text x="218.9" y="186">-IN_2</text>
<text x="228.5" y="183.5">OUTPUT_2</text>
<text x="244.3" y="182.3">7</text>
<text x="26.5" y="190">2</text>
<text x="60.7" y="190">1</text>
<text x="66.5" y="191.1">IN+</text>
<text x="73.9" y="191.1">OUT+</text>
<text x="84.3" y="190">7</text>
<text x="116.5" y="187.4">2</text>
<text x="116.5" y="190">3</text>
<text x="122.4" y="188.5">V-IN</text>
<text x="122.4" y="191.1">V+IN</text>
<text x="213" y="190">4</text>
<text x="218.9" y="191.1">-V</text>
<text x="26.5" y="192.5">1</text>
<text x="60.7" y="195">5</text>
<text x="66.5" y="196.2">IN-</text>
<text x="74.5" y="196.2">OUT-</text>
<text x="84.3" y="195">9</text>
<text x="116.5" y="195">5</text>
<text x="116.5" y="197.6">1</text>
<text x="122.4" y="196.2">REF</text>
<text x="116.5" y="200.1">8</text>
<text x="122.4" y="198.7">RG_2</text>
<text x="122.4" y="201.2">RG</text>
<text x="116.5" y="205.2">4</text>
<text x="122.4" y="206.3">V-</text>
<text x="215.6" y="247.1">8</text>
<text x="221.4" y="248.2">V+</text>
<text x="215.6" y="252.2">3</text>
<text x="215.6" y="254.7">2</text>
<text x="221.4" y="253.3">+IN_1</text>
<text x="221.4" y="255.8">-IN_1</text>
<text x="231" y="253.3">OUTPUT_1</text>
<text x="246.8" y="252.2">1</text>
<text x="119.1" y="259.8">7</text>
<text x="124.9" y="260.9">V+</text>
<text x="142.6" y="260.9">VO</text>
<text x="150.3" y="259.8">6</text>
<text x="215.6" y="259.8">5</text>
<text x="215.6" y="262.3">6</text>
<text x="221.4" y="260.9">+IN_2</text>
<text x="221.4" y="263.5">-IN_2</text>
<text x="231" y="260.9">OUTPUT_2</text>
<text x="246.8" y="259.8">7</text>
<text x="29" y="270">1</text>
<text x="29" y="267.4">2</text>
<text x="63.2" y="267.4">1</text>
<text x="69.1" y="268.5">IN+</text>
<text x="76.4" y="268.5">OUT+</text>
<text x="86.8" y="267.4">7</text>
<text x="119.1" y="264.9">2</text>
<text x="119.1" y="267.4">3</text>
<text x="124.9" y="266">V-IN</text>
<text x="124.9" y="268.5">V+IN</text>
<text x="215.6" y="267.4">4</text>
<text x="221.4" y="268.5">-V</text>
<text x="63.2" y="272.5">5</text>
<text x="69.1" y="273.6">IN-</text>
<text x="77.1" y="273.6">OUT-</text>
<text x="86.8" y="272.5">9</text>
<text x="119.1" y="272.5">5</text>
<text x="119.1" y="275">1</text>
<text x="124.9" y="273.6">REF</text>
<text x="119.1" y="277.6">8</text>
<text x="124.9" y="276.2">RG_2</text>
<text x="124.9" y="278.7">RG</text>
<text x="119.1" y="282.7">4</text>
<text x="124.9" y="283.8">V-</text>
<text x="215.6" y="325.8">8</text>
<text x="221.4" y="326.9">V+</text>
<text x="215.6" y="330.9">3</text>
<text x="215.6" y="333.4">2</text>
<text x="221.4" y="332">+IN_1</text>
<text x="221.4" y="334.6">-IN_1</text>
<text x="231" y="332">OUTPUT_1</text>
<text x="246.8" y="330.9">1</text>
<text x="119.1" y="338.5">7</text>
<text x="124.9" y="339.6">V+</text>
<text x="142.6" y="339.6">VO</text>
<text x="150.3" y="338.5">6</text>
<text x="215.6" y="338.5">5</text>
<text x="215.6" y="341.1">6</text>
<text x="221.4" y="339.6">+IN_2</text>
<text x="231" y="339.6">OUTPUT_2</text>
<text x="246.8" y="338.5">7</text>
<text x="29" y="346.1">2</text>
<text x="63.2" y="346.1">1</text>
<text x="69.1" y="347.3">IN+</text>
<text x="76.4" y="347.3">OUT+</text>
<text x="86.8" y="346.1">7</text>
<text x="119.1" y="343.6">2</text>
<text x="119.1" y="346.1">3</text>
<text x="124.9" y="344.7">V-IN</text>
<text x="124.9" y="347.3">V+IN</text>
<text x="215.6" y="346.1">4</text>
<text x="221.4" y="342.2">-IN_2</text>
<text x="221.4" y="347.3">-V</text>
<text x="29" y="348.7">1</text>
<text x="63.2" y="351.2">5</text>
<text x="69.1" y="352.3">IN-</text>
<text x="77.1" y="352.3">OUT-</text>
<text x="86.8" y="351.2">9</text>
<text x="119.1" y="351.2">5</text>
<text x="119.1" y="353.8">1</text>
<text x="124.9" y="352.3">REF</text>
<text x="119.1" y="356.3">8</text>
<text x="124.9" y="354.9">RG_2</text>
<text x="124.9" y="357.4">RG</text>
<text x="119.1" y="361.4">4</text>
<text x="124.9" y="362.5">V-</text>
</g>
<g font-size="1.8" fill="#808080">
<text x="243.2" y="35.4">ST32F769</text>
<text x="69.3" y="182.7">T1</text>
<text x="69.3" y="203">TV19</text>
<text x="71.8" y="260.2">T2</text>
<text x="71.8" y="280.5">TV19</text>
<text x="71.8" y="338.9">T3</text>
<text x="71.8" y="359.2">TV19</text>
</g>
</svg>
